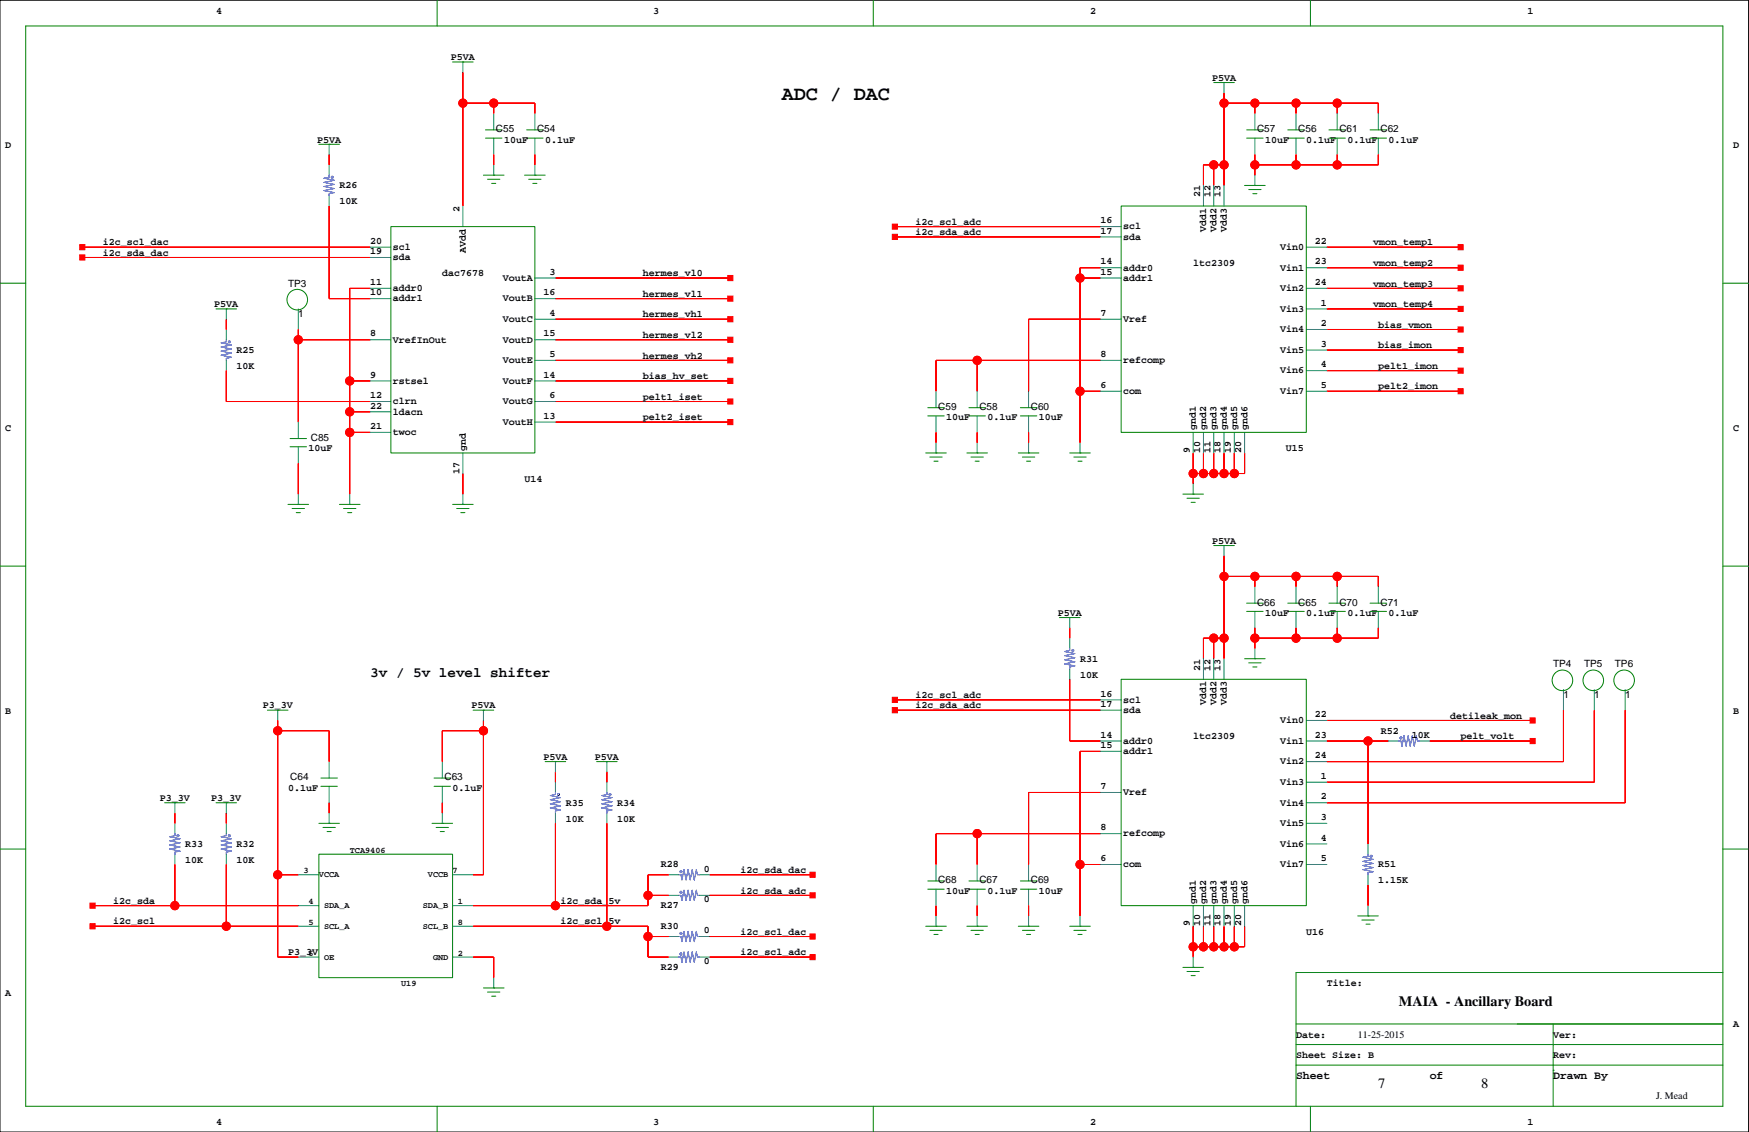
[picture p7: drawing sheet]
<svg xmlns="http://www.w3.org/2000/svg" width="432mm" height="279mm" viewBox="0 0 432 279" stroke-linecap="round" stroke-linejoin="round" font-family="sans-serif">
<path d="M0 .1h431.7v279.3h-431.7z" fill="none" stroke="#000" stroke-width=".25"/>
<g fill="none" stroke="#008000" stroke-width=".25">
<path d="M6.3 6.4h419.1v266.7h-419.1zM107.9 .1v6.3M111.7 15.3h5.1M114.3 15.3h.1M215.6 .1v6.3M323.5 .1v6.3M78.7 35.6h5.1M81.3 35.6h.1M119.9 34.1h4M119.9 32.1h4M130 34.1h4.1M130 32.1h4.1"/>
<path d="M299.7 20.4h5M302.2 20.4h.1M307.8 34.1h4M307.8 32.1h4M317.9 34.1h4.1M317.9 32.1h4.1M328.1 34.1h4.1M328.1 32.1h4.1M338.3 34.1h4M338.3 32.1h4M96.5 55.9h35.6v55.9h-35.6zM119.4 43.2h5"/>
<path d="M120.4 44.2h3M121.4 45.3h1M121.9 43.2h.1M129.5 43.2h5.1M130.5 44.2h3.1M131.5 45.3h1.1M132.1 43.2h.1M276.8 50.9h45.7v55.8h-45.7zM307.3 45.8h5M308.3 46.8h3M309.3 47.8h1M309.8 45.8h.1"/>
<path d="M0 69.9h6.3M53.3 76.2h5.1M55.9 76.2h.1M425.4 69.9h6.3M71.6 110.3h4.1M71.6 108.2h4.1M228.5 111.8h5.1M229.1 102.7h4M229.1 100.6h4M229.6 112.8h3M230.6 113.8h1M231.1 111.8h.1"/>
<path d="M238.7 111.8h5.1M239.2 102.7h4.1M239.2 100.6h4.1M239.7 112.8h3.1M240.7 113.8h1.1M241.2 111.8h.1M251.4 111.8h5.1M251.9 102.7h4.1M251.9 100.6h4.1M252.4 112.8h3.1M253.4 113.8h1.1M253.9 111.8h.1"/>
<path d="M264.1 111.8h5.1M265.1 112.8h3.1M266.1 113.8h1M266.6 111.8h.1M0 139.7h6.3M71.1 124.5h5.1M72.1 125.5h3.1M73.1 126.5h1.1M73.6 124.5h.1M83.8 124.5h5.1M84.8 125.5h3.1M85.8 126.5h1"/>
<path d="M86.3 124.5h.1M111.7 124.5h5.1M112.8 125.5h3M113.8 126.5h1M114.3 124.5h.1M292 122h5.1M293 123h3.1M294.1 124h1M294.6 122h.1M299.7 134.7h5M302.2 134.7h.1M425.4 139.7h6.3"/>
<path d="M261.6 152.4h5M264.1 152.4h.1M307.8 150.9h4M307.8 148.9h4M317.9 150.9h4.1M317.9 148.9h4.1M328.1 150.9h4.1M328.1 148.9h4.1M338.3 150.9h4M338.3 148.9h4M66 175.3h5.1M68.6 175.3h.1"/>
<path d="M116.8 175.3h5.1M119.4 175.3h.1M276.8 167.7h45.7v55.8h-45.7zM307.3 162.6h5M308.3 163.6h3M309.3 164.6h1M309.8 162.6h.1M40.6 198.1h5.1M43.2 198.1h.1M53.3 198.1h5.1M55.9 198.1h.1M79.2 194.1h4.1"/>
<path d="M79.2 192h4.1M107.2 194.1h4M107.2 192h4M134.6 188h5.1M137.1 188h.1M147.3 188h5.1M149.8 188h.1M0 209.6h6.3M78.7 210.8h33v30.5h-33zM78.7 203.2h5.1M79.7 204.2h3.1M80.8 205.2h1"/>
<path d="M81.3 203.2h.1M106.7 203.2h5M107.7 204.2h3M108.7 205.2h1M109.2 203.2h.1M229.1 219.5h4M229.1 217.4h4M239.2 219.5h4.1M239.2 217.4h4.1M251.9 219.5h4.1M251.9 217.4h4.1M425.4 209.6h6.3"/>
<path d="M228.5 228.6h5.1M229.6 229.6h3M230.6 230.6h1M231.1 228.6h.1M238.7 228.6h5.1M239.7 229.6h3.1M240.7 230.6h1.1M241.2 228.6h.1M251.4 228.6h5.1M252.4 229.6h3.1M253.4 230.6h1.1M253.9 228.6h.1"/>
<path d="M264.1 228.6h5.1M265.1 229.6h3.1M266.1 230.6h1M266.6 228.6h.1M292 238.8h5.1M293 239.8h3.1M294.6 238.8h.1M335.2 226.1h5.1M336.2 227.1h3.1M337.2 228.1h1.1M337.7 226.1h.1M119.4 243.8h5"/>
<path d="M120.4 244.9h3M121.4 245.9h1M121.9 243.8h.1M294.1 240.8h1M320 257.8h105.4M320 252.7h105.4M383.5 252.7v20.4M425.4 240h-105.4v33.1M107.9 273.1v6.3M215.6 273.1v6.3M320 262.9h105.4M323.5 273.1v6.3"/>
<path d="M383.5 264.2h.1"/>
<circle cx="73.4" cy="74" r="2.54"/>
<circle cx="385.7" cy="167.9" r="2.54"/>
<circle cx="393.4" cy="167.9" r="2.54"/>
<circle cx="401" cy="167.9" r="2.54"/>
</g>
<g fill="none" stroke="#008080" stroke-width=".25">
<path d="M114.3 15.3v2.5M81.3 35.6v2.6M121.9 28v4.1M121.9 34.1v4.1M132.1 28v4.1M132.1 34.1v4.1M302.2 20.4v2.5M309.8 28v4.1M309.8 34.1v4.1M320 28v4.1M320 34.1v4.1M330.1 28v4.1"/>
<path d="M330.1 34.1v4.1M340.3 28v4.1M340.3 34.1v4.1M81.3 40.7v2.5M81.3 48.3v2.6M114.3 50.9v5M121.9 40.7v2.5M132.1 40.7v2.5M271.7 58.5h5.1M271.7 55.9h5.1M297.1 45.8v5.1M299.7 45.8v5.1"/>
<path d="M302.2 45.8v5.1M309.8 43.2v2.6M55.9 76.2v2.6M73.6 76.2v5.1M91.4 61h5.1M91.4 71.2h5.1M91.4 73.7h5.1M91.4 63.5h5.1M132.1 68.6h5M132.1 78.8h5M132.1 73.7h5M271.7 66.1h5.1"/>
<path d="M271.7 68.6h5.1M271.7 78.8h5.1M322.5 61h5.1M322.5 66.1h5.1M322.5 71.2h5.1M322.5 76.2h5.1M55.9 81.3v2.6M55.9 88.9v2.6M91.4 83.9h5.1M91.4 94h5.1M91.4 99.1h5.1M132.1 88.9h5"/>
<path d="M132.1 83.9h5M132.1 94h5M132.1 99.1h5M231.1 96.6v4M241.2 96.6v4M253.9 96.6v4M271.7 96.6h5.1M271.7 88.9h5.1M322.5 81.3h5.1M322.5 86.4h5.1M322.5 91.5h5.1M322.5 96.6h5.1"/>
<path d="M73.6 104.2v4M73.6 110.3v4M91.4 106.7h5.1M91.4 101.6h5.1M114.3 111.8v5.1M132.1 104.2h5M231.1 102.7v4M231.1 109.3v2.5M241.2 102.7v4M241.2 109.3v2.5M253.9 102.7v4M253.9 109.3v2.5"/>
<path d="M266.6 109.3v2.5M294.6 106.7v5.1M294.6 119.4v2.6M297.1 106.7v5.1M299.7 106.7v5.1M302.2 106.7v5.1M304.7 106.7v5.1M307.3 106.7v5.1M73.6 122v2.5M86.3 122v2.5M114.3 122v2.5M302.2 134.7v2.5"/>
<path d="M264.1 152.4v2.6M264.1 157.5v2.5M309.8 144.8v4.1M309.8 150.9v4.1M320 144.8v4.1M320 150.9v4.1M330.1 144.8v4.1M330.1 150.9v4.1M340.3 144.8v4.1M340.3 150.9v4.1M68.6 175.3v2.5M119.4 175.3v2.5"/>
<path d="M264.1 165.1v2.6M271.7 175.3h5.1M271.7 172.7h5.1M297.1 162.6v5.1M299.7 162.6v5.1M302.2 162.6v5.1M309.8 160v2.6M322.5 177.8h5.1M386 170.2v5.1M393.6 170.2v5.1M401.2 170.2v5.1M43.2 198.1v2.6"/>
<path d="M55.9 198.1v2.6M81.3 188v4M81.3 194.1v4M109.2 188v4M109.2 194.1v4M137.1 188v2.5M137.1 193.1v2.5M149.8 188v2.5M149.8 193.1v2.5M271.7 182.9h5.1M271.7 185.4h5.1M271.7 195.6h5.1"/>
<path d="M322.5 182.9h5.1M322.5 188h5.1M322.5 193.1h5.1M322.5 198.1h5.1M342.8 182.9h2.6M350.4 182.9h2.6M43.2 203.2v2.6M43.2 210.8v2.6M55.9 203.2v2.6M55.9 210.8v2.6M73.6 215.9h5.1M81.3 200.7v2.5"/>
<path d="M109.2 200.7v2.5M111.7 215.9h5.1M137.1 200.7v2.5M149.8 200.7v2.5M165.1 215.9h2.5M172.7 215.9h2.5M231.1 213.4v4M231.1 219.5v4M241.2 213.4v4M241.2 219.5v4M253.9 213.4v4M253.9 219.5v4"/>
<path d="M271.7 213.4h5.1M271.7 205.8h5.1M322.5 203.2h5.1M322.5 208.3h5.1M322.5 213.4h5.1M337.7 208.3v2.5M337.7 215.9v2.6M73.6 223.5h5.1M73.6 236.2h5.1M73.6 228.6h5.1M111.7 223.5h5.1M111.7 236.2h5.1"/>
<path d="M111.7 228.6h5.1M165.1 236.2h2.5M165.1 221h2.5M165.1 231.2h2.5M172.7 236.2h2.5M172.7 221h2.5M172.7 231.2h2.5M231.1 226.1v2.5M241.2 226.1v2.5M253.9 226.1v2.5M266.6 226.1v2.5M294.6 223.5v5.1"/>
<path d="M294.6 236.2v2.6M297.1 223.5v5.1M299.7 223.5v5.1M302.2 223.5v5.1M304.7 223.5v5.1M307.3 223.5v5.1M337.7 223.5v2.6M121.9 241.3v2.5"/>
</g>
<g fill="#f00" stroke="#f00" stroke-width=".25">
<path d="M114.3 25.5v25.4z" fill-rule="evenodd"/>
<path d="M114.3 17.8v7.7z" fill-rule="evenodd"/>
<path d="M114.3 25.5h7.6z" fill-rule="evenodd"/>
<path d="M121.9 25.5v2.5z" fill-rule="evenodd"/>
<path d="M121.9 25.5h10.2z" fill-rule="evenodd"/>
<path d="M132.1 25.5v2.5z" fill-rule="evenodd"/>
<path d="M121.9 38.2v2.5z" fill-rule="evenodd"/>
<path d="M132.1 38.2v2.5z" fill-rule="evenodd"/>
<path d="M114.3 116.9v5.1z" fill-rule="evenodd"/>
<path d="M55.9 99.1h35.5z" fill-rule="evenodd"/>
<path d="M55.9 91.5v7.6z" fill-rule="evenodd"/>
<path d="M81.3 50.9v22.8z" fill-rule="evenodd"/>
<path d="M81.3 73.7h10.1z" fill-rule="evenodd"/>
<path d="M20.3 61h71.1z" fill-rule="evenodd"/>
<path d="M19.7 60.4h1.3v1.2h-1.3z" fill-rule="evenodd"/>
<path d="M20.3 63.5h71.1z" fill-rule="evenodd"/>
<path d="M19.7 62.9h1.3v1.3h-1.3z" fill-rule="evenodd"/>
<path d="M81.3 38.2v2.5z" fill-rule="evenodd"/>
<path d="M55.9 78.8v2.5z" fill-rule="evenodd"/>
<path d="M73.6 83.9v20.3z" fill-rule="evenodd"/>
<path d="M73.6 81.3v2.6z" fill-rule="evenodd"/>
<path d="M73.6 83.9h17.8z" fill-rule="evenodd"/>
<path d="M137.1 68.6h43.2z" fill-rule="evenodd"/>
<path d="M179.7 68h1.2v1.3h-1.2z" fill-rule="evenodd"/>
<path d="M137.1 73.7h43.2z" fill-rule="evenodd"/>
<path d="M179.7 73.1h1.2v1.2h-1.2z" fill-rule="evenodd"/>
<path d="M137.1 78.8h43.2z" fill-rule="evenodd"/>
<path d="M179.7 78.2h1.2v1.2h-1.2z" fill-rule="evenodd"/>
<path d="M137.1 83.9h43.2z" fill-rule="evenodd"/>
<path d="M179.7 83.2h1.2v1.3h-1.2z" fill-rule="evenodd"/>
<path d="M137.1 88.9h43.2z" fill-rule="evenodd"/>
<path d="M179.7 88.3h1.2v1.3h-1.2z" fill-rule="evenodd"/>
<path d="M137.1 94h43.2z" fill-rule="evenodd"/>
<path d="M179.7 93.4h1.2v1.3h-1.2z" fill-rule="evenodd"/>
<path d="M137.1 99.1h43.2z" fill-rule="evenodd"/>
<path d="M179.7 98.5h1.2v1.2h-1.2z" fill-rule="evenodd"/>
<path d="M137.1 104.2h43.2z" fill-rule="evenodd"/>
<path d="M179.7 103.5h1.2v1.3h-1.2z" fill-rule="evenodd"/>
<path d="M302.2 22.9v2.6z" fill-rule="evenodd"/>
<path d="M297.1 40.7h2.6z" fill-rule="evenodd"/>
<path d="M297.1 40.7v5.1z" fill-rule="evenodd"/>
<path d="M299.7 40.7h2.5z" fill-rule="evenodd"/>
<path d="M299.7 40.7v5.1z" fill-rule="evenodd"/>
<path d="M302.2 40.7v5.1z" fill-rule="evenodd"/>
<path d="M302.2 25.5h7.6z" fill-rule="evenodd"/>
<path d="M302.2 25.5v15.2z" fill-rule="evenodd"/>
<path d="M340.3 25.5v2.5z" fill-rule="evenodd"/>
<path d="M320 25.5h10.1z" fill-rule="evenodd"/>
<path d="M330.1 25.5v2.5z" fill-rule="evenodd"/>
<path d="M309.8 25.5v2.5z" fill-rule="evenodd"/>
<path d="M309.8 25.5h10.2z" fill-rule="evenodd"/>
<path d="M320 25.5v2.5z" fill-rule="evenodd"/>
<path d="M330.1 25.5h10.2z" fill-rule="evenodd"/>
<path d="M327.6 61h33z" fill-rule="evenodd"/>
<path d="M360 60.4h1.2v1.2h-1.2z" fill-rule="evenodd"/>
<path d="M327.6 66.1h33z" fill-rule="evenodd"/>
<path d="M360 65.5h1.2v1.2h-1.2z" fill-rule="evenodd"/>
<path d="M327.6 71.2h33z" fill-rule="evenodd"/>
<path d="M360 70.5h1.2v1.3h-1.2z" fill-rule="evenodd"/>
<path d="M327.6 76.2h33z" fill-rule="evenodd"/>
<path d="M360 75.6h1.2v1.3h-1.2z" fill-rule="evenodd"/>
<path d="M327.6 81.3h33z" fill-rule="evenodd"/>
<path d="M360 80.7h1.2v1.3h-1.2z" fill-rule="evenodd"/>
<path d="M327.6 86.4h33z" fill-rule="evenodd"/>
<path d="M360 85.8h1.2v1.2h-1.2z" fill-rule="evenodd"/>
<path d="M327.6 91.5h33z" fill-rule="evenodd"/>
<path d="M360 90.8h1.2v1.3h-1.2z" fill-rule="evenodd"/>
<path d="M327.6 96.6h33z" fill-rule="evenodd"/>
<path d="M360 95.9h1.2v1.3h-1.2z" fill-rule="evenodd"/>
<path d="M294.6 116.9v2.5z" fill-rule="evenodd"/>
<path d="M297.1 111.8v5.1z" fill-rule="evenodd"/>
<path d="M294.6 116.9h2.5z" fill-rule="evenodd"/>
<path d="M299.7 111.8v5.1z" fill-rule="evenodd"/>
<path d="M297.1 116.9h2.6z" fill-rule="evenodd"/>
<path d="M302.2 111.8v5.1z" fill-rule="evenodd"/>
<path d="M299.7 116.9h2.5z" fill-rule="evenodd"/>
<path d="M304.7 111.8v5.1z" fill-rule="evenodd"/>
<path d="M302.2 116.9h2.5z" fill-rule="evenodd"/>
<path d="M294.6 111.8v5.1z" fill-rule="evenodd"/>
<path d="M304.7 116.9h2.6z" fill-rule="evenodd"/>
<path d="M307.3 111.8v5.1z" fill-rule="evenodd"/>
<path d="M266.6 96.6v12.7z" fill-rule="evenodd"/>
<path d="M266.6 68.6h5.1z" fill-rule="evenodd"/>
<path d="M266.6 68.6v28z" fill-rule="evenodd"/>
<path d="M266.6 66.1h5.1z" fill-rule="evenodd"/>
<path d="M266.6 66.1v2.5z" fill-rule="evenodd"/>
<path d="M266.6 96.6h5.1z" fill-rule="evenodd"/>
<path d="M231.1 106.7v2.6z" fill-rule="evenodd"/>
<path d="M241.2 106.7v2.6z" fill-rule="evenodd"/>
<path d="M241.2 88.9h30.5z" fill-rule="evenodd"/>
<path d="M231.1 88.9v7.7z" fill-rule="evenodd"/>
<path d="M241.2 88.9v7.7z" fill-rule="evenodd"/>
<path d="M231.1 88.9h10.1z" fill-rule="evenodd"/>
<path d="M253.9 78.8h17.8z" fill-rule="evenodd"/>
<path d="M253.9 78.8v17.8z" fill-rule="evenodd"/>
<path d="M253.9 106.7v2.6z" fill-rule="evenodd"/>
<path d="M220.9 55.9h50.8z" fill-rule="evenodd"/>
<path d="M220.3 55.3h1.3v1.3h-1.3z" fill-rule="evenodd"/>
<path d="M220.9 58.5h50.8z" fill-rule="evenodd"/>
<path d="M220.3 57.8h1.3v1.3h-1.3z" fill-rule="evenodd"/>
<path d="M309.8 38.2v2.5z" fill-rule="evenodd"/>
<path d="M309.8 40.7v2.5z" fill-rule="evenodd"/>
<path d="M330.1 38.2v2.5z" fill-rule="evenodd"/>
<path d="M320 40.7h10.1z" fill-rule="evenodd"/>
<path d="M309.8 40.7h10.2z" fill-rule="evenodd"/>
<path d="M340.3 38.2v2.5z" fill-rule="evenodd"/>
<path d="M330.1 40.7h10.2z" fill-rule="evenodd"/>
<path d="M320 38.2v2.5z" fill-rule="evenodd"/>
<path d="M109.2 198.1v2.6z" fill-rule="evenodd"/>
<path d="M175.2 215.9h25.4z" fill-rule="evenodd"/>
<path d="M200 215.3h1.2v1.2h-1.2z" fill-rule="evenodd"/>
<path d="M175.2 221h25.4z" fill-rule="evenodd"/>
<path d="M200 220.4h1.2v1.2h-1.2z" fill-rule="evenodd"/>
<path d="M175.2 231.2h25.4z" fill-rule="evenodd"/>
<path d="M200 230.5h1.2v1.3h-1.2z" fill-rule="evenodd"/>
<path d="M175.2 236.2h25.4z" fill-rule="evenodd"/>
<path d="M200 235.6h1.2v1.3h-1.2z" fill-rule="evenodd"/>
<path d="M81.3 198.1v2.6z" fill-rule="evenodd"/>
<path d="M81.3 180.4v7.6z" fill-rule="evenodd"/>
<path d="M68.6 180.4h12.7z" fill-rule="evenodd"/>
<path d="M68.6 180.4v35.5z" fill-rule="evenodd"/>
<path d="M68.6 236.2h5z" fill-rule="evenodd"/>
<path d="M68.6 215.9v20.3z" fill-rule="evenodd"/>
<path d="M68.6 215.9h5z" fill-rule="evenodd"/>
<path d="M68.6 177.8v2.6z" fill-rule="evenodd"/>
<path d="M327.6 177.8h50.8z" fill-rule="evenodd"/>
<path d="M377.7 177.2h1.3v1.3h-1.3z" fill-rule="evenodd"/>
<path d="M302.2 137.2v5.1z" fill-rule="evenodd"/>
<path d="M330.1 142.3v2.5z" fill-rule="evenodd"/>
<path d="M320 142.3v2.5z" fill-rule="evenodd"/>
<path d="M309.8 142.3v2.5z" fill-rule="evenodd"/>
<path d="M302.2 157.5v5.1z" fill-rule="evenodd"/>
<path d="M299.7 157.5v5.1z" fill-rule="evenodd"/>
<path d="M297.1 157.5v5.1z" fill-rule="evenodd"/>
<path d="M297.1 157.5h2.6z" fill-rule="evenodd"/>
<path d="M299.7 157.5h2.5z" fill-rule="evenodd"/>
<path d="M302.2 142.3v15.2z" fill-rule="evenodd"/>
<path d="M302.2 142.3h7.6z" fill-rule="evenodd"/>
<path d="M309.8 142.3h10.2z" fill-rule="evenodd"/>
<path d="M320 142.3h10.1z" fill-rule="evenodd"/>
<path d="M330.1 142.3h10.2z" fill-rule="evenodd"/>
<path d="M340.3 142.3v2.5z" fill-rule="evenodd"/>
<path d="M294.6 233.7v2.5z" fill-rule="evenodd"/>
<path d="M307.3 228.6v5.1z" fill-rule="evenodd"/>
<path d="M304.7 233.7h2.6z" fill-rule="evenodd"/>
<path d="M304.7 228.6v5.1z" fill-rule="evenodd"/>
<path d="M302.2 233.7h2.5z" fill-rule="evenodd"/>
<path d="M302.2 228.6v5.1z" fill-rule="evenodd"/>
<path d="M299.7 233.7h2.5z" fill-rule="evenodd"/>
<path d="M299.7 228.6v5.1z" fill-rule="evenodd"/>
<path d="M297.1 233.7h2.6z" fill-rule="evenodd"/>
<path d="M294.6 228.6v5.1z" fill-rule="evenodd"/>
<path d="M294.6 233.7h2.5z" fill-rule="evenodd"/>
<path d="M297.1 228.6v5.1z" fill-rule="evenodd"/>
<path d="M264.1 182.9h7.6z" fill-rule="evenodd"/>
<path d="M264.1 167.7v15.2z" fill-rule="evenodd"/>
<path d="M231.1 223.5v2.6z" fill-rule="evenodd"/>
<path d="M241.2 223.5v2.6z" fill-rule="evenodd"/>
<path d="M231.1 205.8v7.6z" fill-rule="evenodd"/>
<path d="M231.1 205.8h10.1z" fill-rule="evenodd"/>
<path d="M241.2 205.8v7.6z" fill-rule="evenodd"/>
<path d="M241.2 205.8h30.5z" fill-rule="evenodd"/>
<path d="M253.9 195.6v17.8z" fill-rule="evenodd"/>
<path d="M253.9 195.6h17.8z" fill-rule="evenodd"/>
<path d="M253.9 223.5v2.6z" fill-rule="evenodd"/>
<path d="M220.9 172.7h50.8z" fill-rule="evenodd"/>
<path d="M220.3 172.1h1.3v1.3h-1.3z" fill-rule="evenodd"/>
<path d="M220.9 175.3h50.8z" fill-rule="evenodd"/>
<path d="M220.3 174.6h1.3v1.3h-1.3z" fill-rule="evenodd"/>
<path d="M340.3 155v2.5z" fill-rule="evenodd"/>
<path d="M330.1 157.5h10.2z" fill-rule="evenodd"/>
<path d="M320 155v2.5z" fill-rule="evenodd"/>
<path d="M309.8 157.5v2.5z" fill-rule="evenodd"/>
<path d="M309.8 155v2.5z" fill-rule="evenodd"/>
<path d="M309.8 157.5h10.2z" fill-rule="evenodd"/>
<path d="M320 157.5h10.1z" fill-rule="evenodd"/>
<path d="M330.1 155v2.5z" fill-rule="evenodd"/>
<path d="M266.6 185.4h5.1z" fill-rule="evenodd"/>
<path d="M266.6 185.4v28z" fill-rule="evenodd"/>
<path d="M266.6 213.4h5.1z" fill-rule="evenodd"/>
<path d="M266.6 213.4v12.7z" fill-rule="evenodd"/>
<path d="M86.3 71.2h5.1z" fill-rule="evenodd"/>
<path d="M86.3 71.2v22.8z" fill-rule="evenodd"/>
<path d="M86.3 101.6h5.1z" fill-rule="evenodd"/>
<path d="M86.3 106.7h5.1z" fill-rule="evenodd"/>
<path d="M86.3 106.7v15.3z" fill-rule="evenodd"/>
<path d="M86.3 101.6v5.1z" fill-rule="evenodd"/>
<path d="M86.3 94h5.1z" fill-rule="evenodd"/>
<path d="M86.3 94v7.6z" fill-rule="evenodd"/>
<path d="M264.1 155v2.5z" fill-rule="evenodd"/>
<path d="M393.6 175.3v17.8z" fill-rule="evenodd"/>
<path d="M327.6 193.1h66z" fill-rule="evenodd"/>
<path d="M401.2 175.3v22.8z" fill-rule="evenodd"/>
<path d="M327.6 198.1h73.6z" fill-rule="evenodd"/>
<path d="M43.2 200.7v2.5z" fill-rule="evenodd"/>
<path d="M55.9 200.7v2.5z" fill-rule="evenodd"/>
<path d="M43.2 223.5h30.4z" fill-rule="evenodd"/>
<path d="M43.2 213.4v10.1z" fill-rule="evenodd"/>
<path d="M22.9 223.5h20.3z" fill-rule="evenodd"/>
<path d="M22.2 222.9h1.3v1.3h-1.3z" fill-rule="evenodd"/>
<path d="M55.9 228.6h17.7z" fill-rule="evenodd"/>
<path d="M22.9 228.6h33z" fill-rule="evenodd"/>
<path d="M55.9 213.4v15.2z" fill-rule="evenodd"/>
<path d="M22.2 228h1.3v1.2h-1.3z" fill-rule="evenodd"/>
<path d="M109.2 180.4h10.2z" fill-rule="evenodd"/>
<path d="M109.2 180.4v7.6z" fill-rule="evenodd"/>
<path d="M119.4 180.4v35.5z" fill-rule="evenodd"/>
<path d="M119.4 177.8v2.6z" fill-rule="evenodd"/>
<path d="M116.8 215.9h2.6z" fill-rule="evenodd"/>
<path d="M137.1 203.2v20.3z" fill-rule="evenodd"/>
<path d="M116.8 223.5h20.3z" fill-rule="evenodd"/>
<path d="M137.1 223.5h22.9z" fill-rule="evenodd"/>
<path d="M160 221v2.5z" fill-rule="evenodd"/>
<path d="M160 221h5.1z" fill-rule="evenodd"/>
<path d="M160 215.9v5.1z" fill-rule="evenodd"/>
<path d="M160 215.9h5.1z" fill-rule="evenodd"/>
<path d="M149.8 203.2v25.4z" fill-rule="evenodd"/>
<path d="M116.8 228.6h33z" fill-rule="evenodd"/>
<path d="M149.8 228.6h10.2z" fill-rule="evenodd"/>
<path d="M160 228.6v2.6z" fill-rule="evenodd"/>
<path d="M160 236.2h5.1z" fill-rule="evenodd"/>
<path d="M160 231.2v5z" fill-rule="evenodd"/>
<path d="M160 231.2h5.1z" fill-rule="evenodd"/>
<path d="M137.1 190.5v2.6z" fill-rule="evenodd"/>
<path d="M149.8 190.5v2.6z" fill-rule="evenodd"/>
<path d="M116.8 236.2h5.1z" fill-rule="evenodd"/>
<path d="M121.9 236.2v5.1z" fill-rule="evenodd"/>
<path d="M353 182.9h25.4z" fill-rule="evenodd"/>
<path d="M377.7 182.3h1.3v1.2h-1.3z" fill-rule="evenodd"/>
<path d="M337.7 182.9v25.4z" fill-rule="evenodd"/>
<path d="M337.7 182.9h5.1z" fill-rule="evenodd"/>
<path d="M327.6 182.9h10.1z" fill-rule="evenodd"/>
<path d="M337.7 218.5v5z" fill-rule="evenodd"/>
<path d="M386 175.3v12.7z" fill-rule="evenodd"/>
<path d="M327.6 188h58.4z" fill-rule="evenodd"/>
<path d="M73.6 114.3v7.7z" fill-rule="evenodd"/>
<circle cx="114.3" cy="25.5" r="1.02"/>
<circle cx="121.9" cy="25.5" r="1.02"/>
<circle cx="73.6" cy="83.9" r="1.02"/>
<circle cx="299.7" cy="40.7" r="1.02"/>
<circle cx="302.2" cy="40.7" r="1.02"/>
<circle cx="302.2" cy="25.5" r="1.02"/>
<circle cx="309.8" cy="25.5" r="1.02"/>
<circle cx="320" cy="25.5" r="1.02"/>
<circle cx="330.1" cy="25.5" r="1.02"/>
<circle cx="297.1" cy="116.9" r="1.02"/>
<circle cx="299.7" cy="116.9" r="1.02"/>
<circle cx="302.2" cy="116.9" r="1.02"/>
<circle cx="294.6" cy="116.9" r="1.02"/>
<circle cx="304.7" cy="116.9" r="1.02"/>
<circle cx="266.6" cy="68.6" r="1.02"/>
<circle cx="266.6" cy="96.6" r="1.02"/>
<circle cx="241.2" cy="88.9" r="1.02"/>
<circle cx="309.8" cy="40.7" r="1.02"/>
<circle cx="330.1" cy="40.7" r="1.02"/>
<circle cx="320" cy="40.7" r="1.02"/>
<circle cx="68.6" cy="215.9" r="1.02"/>
<circle cx="68.6" cy="180.4" r="1.02"/>
<circle cx="299.7" cy="157.5" r="1.02"/>
<circle cx="302.2" cy="157.5" r="1.02"/>
<circle cx="302.2" cy="142.3" r="1.02"/>
<circle cx="309.8" cy="142.3" r="1.02"/>
<circle cx="320" cy="142.3" r="1.02"/>
<circle cx="330.1" cy="142.3" r="1.02"/>
<circle cx="304.7" cy="233.7" r="1.02"/>
<circle cx="302.2" cy="233.7" r="1.02"/>
<circle cx="299.7" cy="233.7" r="1.02"/>
<circle cx="294.6" cy="233.7" r="1.02"/>
<circle cx="297.1" cy="233.7" r="1.02"/>
<circle cx="241.2" cy="205.8" r="1.02"/>
<circle cx="309.8" cy="157.5" r="1.02"/>
<circle cx="320" cy="157.5" r="1.02"/>
<circle cx="330.1" cy="157.5" r="1.02"/>
<circle cx="266.6" cy="213.4" r="1.02"/>
<circle cx="86.3" cy="106.7" r="1.02"/>
<circle cx="86.3" cy="101.6" r="1.02"/>
<circle cx="86.3" cy="94" r="1.02"/>
<circle cx="43.2" cy="223.5" r="1.02"/>
<circle cx="55.9" cy="228.6" r="1.02"/>
<circle cx="119.4" cy="180.4" r="1.02"/>
<circle cx="137.1" cy="223.5" r="1.02"/>
<circle cx="160" cy="221" r="1.02"/>
<circle cx="149.8" cy="228.6" r="1.02"/>
<circle cx="160" cy="231.2" r="1.02"/>
<circle cx="337.7" cy="182.9" r="1.02"/>
</g>
<g fill="none" stroke="#f00" stroke-width=".25">
<path d="M114.3 17.8v33.1M81.3 38.2v2.5M114.3 25.5h17.8v2.5M121.9 25.5v2.5M121.9 38.2v2.5M132.1 38.2v2.5M302.2 25.5h38.1v2.5M302.2 22.9v22.9M309.8 25.5v2.5M309.8 38.2v5M320 25.5v2.5M320 38.2v2.5"/>
<path d="M330.1 25.5v2.5M330.1 38.2v2.5M340.3 38.2v2.5h-30.5M81.3 50.9v22.8h10.1M220.9 55.9h50.8M220.9 58.5h50.8M299.7 40.7v5.1M302.2 40.7h-5.1v5.1M20.3 61h71.1M20.3 63.5h71.1M55.9 78.8v2.5M91.4 71.2h-5.1v50.8"/>
<path d="M137.1 73.7h43.2M137.1 68.6h43.2M137.1 78.8h43.2M266.6 68.6h5.1M271.7 78.8h-17.8v17.8M271.7 66.1h-5.1v43.2M327.6 61h33M327.6 66.1h33M327.6 71.2h33M327.6 76.2h33M55.9 91.5v7.6h35.5M73.6 81.3v22.9"/>
<path d="M73.6 83.9h17.8M86.3 94h5.1M137.1 99.1h43.2M137.1 83.9h43.2M137.1 88.9h43.2M137.1 94h43.2M241.2 88.9v7.7M266.6 96.6h5.1M271.7 88.9h-40.6v7.7M327.6 81.3h33M327.6 86.4h33M327.6 91.5h33"/>
<path d="M327.6 96.6h33M73.6 114.3v7.7M86.3 101.6h5.1M86.3 106.7h5.1M114.3 116.9v5.1M137.1 104.2h43.2M231.1 106.7v2.6M241.2 106.7v2.6M253.9 106.7v2.6M294.6 111.8v7.6M297.1 111.8v5.1M299.7 111.8v5.1"/>
<path d="M302.2 111.8v5.1M304.7 111.8v5.1M307.3 111.8v5.1h-12.7M302.2 137.2v25.4M264.1 155v2.5M299.7 157.5v5.1M302.2 157.5h-5.1v5.1M302.2 142.3h38.1v2.5M309.8 142.3v2.5M309.8 155v5M320 142.3v2.5M320 155v2.5"/>
<path d="M330.1 142.3v2.5M330.1 155v2.5M340.3 155v2.5h-30.5M68.6 177.8v58.4h5M119.4 177.8v38.1h-2.6M220.9 172.7h50.8M220.9 175.3h50.8M264.1 167.7v15.2h7.6M327.6 177.8h50.8M386 175.3v12.7h-58.4M393.6 175.3v17.8h-66M401.2 175.3v22.8h-73.6"/>
<path d="M68.6 180.4h12.7v7.6M81.3 198.1v2.6M109.2 198.1v2.6M119.4 180.4h-10.2v7.6M137.1 190.5v2.6M149.8 190.5v2.6M271.7 185.4h-5.1v40.7M271.7 195.6h-17.8v17.8M327.6 182.9h15.2M337.7 182.9v25.4M353 182.9h25.4M43.2 200.7v2.5"/>
<path d="M43.2 213.4v10.1M55.9 200.7v2.5M55.9 213.4v15.2M68.6 215.9h5M137.1 203.2v20.3M149.8 203.2v25.4M165.1 215.9h-5.1v7.6h-43.2M175.2 215.9h25.4M241.2 205.8v7.6M266.6 213.4h5.1M271.7 205.8h-40.6v7.6M337.7 218.5v5"/>
<path d="M22.9 223.5h50.7M22.9 228.6h50.7M116.8 236.2h5.1v5.1M116.8 228.6h43.2v7.6h5.1M160 221h5.1M160 231.2h5.1M175.2 221h25.4M175.2 231.2h25.4M175.2 236.2h25.4M231.1 223.5v2.6M241.2 223.5v2.6M253.9 223.5v2.6"/>
<path d="M294.6 228.6v7.6M297.1 228.6v5.1M299.7 228.6v5.1M302.2 228.6v5.1M304.7 228.6v5.1M307.3 228.6v5.1h-12.7"/>
<circle cx="114.3" cy="25.5" r="1.02"/>
<circle cx="121.9" cy="25.5" r="1.02"/>
<circle cx="302.2" cy="25.5" r="1.02"/>
<circle cx="309.8" cy="25.5" r="1.02"/>
<circle cx="320" cy="25.5" r="1.02"/>
<circle cx="330.1" cy="25.5" r="1.02"/>
<circle cx="299.7" cy="40.7" r="1.02"/>
<circle cx="302.2" cy="40.7" r="1.02"/>
<circle cx="309.8" cy="40.7" r="1.02"/>
<circle cx="320" cy="40.7" r="1.02"/>
<circle cx="330.1" cy="40.7" r="1.02"/>
<circle cx="266.6" cy="68.6" r="1.02"/>
<circle cx="73.6" cy="83.9" r="1.02"/>
<circle cx="86.3" cy="94" r="1.02"/>
<circle cx="241.2" cy="88.9" r="1.02"/>
<circle cx="266.6" cy="96.6" r="1.02"/>
<circle cx="86.3" cy="106.7" r="1.02"/>
<circle cx="86.3" cy="101.6" r="1.02"/>
<circle cx="294.6" cy="116.9" r="1.02"/>
<circle cx="297.1" cy="116.9" r="1.02"/>
<circle cx="299.7" cy="116.9" r="1.02"/>
<circle cx="302.2" cy="116.9" r="1.02"/>
<circle cx="304.7" cy="116.9" r="1.02"/>
<circle cx="299.7" cy="157.5" r="1.02"/>
<circle cx="302.2" cy="157.5" r="1.02"/>
<circle cx="302.2" cy="142.3" r="1.02"/>
<circle cx="309.8" cy="142.3" r="1.02"/>
<circle cx="309.8" cy="157.5" r="1.02"/>
<circle cx="320" cy="157.5" r="1.02"/>
<circle cx="320" cy="142.3" r="1.02"/>
<circle cx="330.1" cy="142.3" r="1.02"/>
<circle cx="330.1" cy="157.5" r="1.02"/>
<circle cx="68.6" cy="180.4" r="1.02"/>
<circle cx="119.4" cy="180.4" r="1.02"/>
<circle cx="337.7" cy="182.9" r="1.02"/>
<circle cx="68.6" cy="215.9" r="1.02"/>
<circle cx="241.2" cy="205.8" r="1.02"/>
<circle cx="266.6" cy="213.4" r="1.02"/>
<circle cx="43.2" cy="223.5" r="1.02"/>
<circle cx="55.9" cy="228.6" r="1.02"/>
<circle cx="137.1" cy="223.5" r="1.02"/>
<circle cx="149.8" cy="228.6" r="1.02"/>
<circle cx="160" cy="221" r="1.02"/>
<circle cx="160" cy="231.2" r="1.02"/>
<circle cx="294.6" cy="233.7" r="1.02"/>
<circle cx="297.1" cy="233.7" r="1.02"/>
<circle cx="299.7" cy="233.7" r="1.02"/>
<circle cx="302.2" cy="233.7" r="1.02"/>
<circle cx="304.7" cy="233.7" r="1.02"/>
</g>
<g fill="none" stroke="#00f" stroke-width=".25">
<path d="M81.3 43.2v.5l-1.3 .3 2.5 .5-2.5 .5 2.5 .5-2.5 .5 2.5 .5-2.5 .5 2.5 .6-1.2 .2v.5M55.9 83.9v.5l-1.3 .2 2.5 .5-2.5 .5 2.5 .6-2.5 .5 2.5 .5-2.5 .5 2.5 .5-1.2 .2v.5M264.1 160v.6l-1.3 .2 2.6 .5-2.6 .5 2.6 .5-2.6 .5 2.6 .5-2.6 .6 2.6 .5-1.3 .2v.5M137.1 195.6v.5l-1.2 .3 2.5 .5-2.5 .5 2.5 .5-2.5 .5 2.5 .5-2.5 .5 2.5 .5-1.3 .3v.5M149.8 195.6v.5l-1.2 .3 2.5 .5-2.5 .5 2.5 .5-2.5 .5 2.5 .5-2.5 .5 2.5 .5-1.3 .3v.5M345.4 182.9h.5l.2 1.3 .5-2.6 .5 2.6 .5-2.6 .6 2.6 .5-2.6 .5 2.6 .5-2.6 .2 1.3h.5M43.2 205.8v.5l-1.3 .2 2.5 .5-2.5 .5 2.5 .5-2.5 .6 2.5 .5-2.5 .5 2.5 .5-1.2 .2v.5M55.9 205.8v.5l-1.3 .2 2.5 .5-2.5 .5 2.5 .5-2.5 .6 2.5 .5-2.5 .5 2.5 .5-1.2 .2v.5M167.6 215.9h.5l.3 1.3 .5-2.6 .5 2.6 .5-2.6 .5 2.6 .5-2.6 .5 2.6 .5-2.6 .3 1.3h.5M337.7 210.8v.5l-1.2 .3 2.5 .5-2.5 .5 2.5 .5-2.5 .5 2.5 .5-2.5 .5 2.5 .6-1.3 .2v.5M167.6 221h.5l.3 1.3 .5-2.6 .5 2.6 .5-2.6 .5 2.6 .5-2.6 .5 2.6 .5-2.6 .3 1.3h.5M167.6 231.2h.5l.3 1.2 .5-2.5 .5 2.5 .5-2.5 .5 2.5 .5-2.5 .5 2.5 .5-2.5 .3 1.3h.5"/>
<path d="M167.6 236.2h.5l.3 1.3 .5-2.5 .5 2.5 .5-2.5 .5 2.5 .5-2.5 .5 2.5 .5-2.5 .3 1.2h.5"/>
<circle cx="82" cy="43.7" r=".25"/>
<circle cx="56.6" cy="84.4" r=".25"/>
<circle cx="264.9" cy="160.6" r=".25"/>
<circle cx="137.9" cy="196.1" r=".25"/>
<circle cx="150.6" cy="196.1" r=".25"/>
<circle cx="345.9" cy="182.1" r=".25"/>
<circle cx="43.9" cy="206.3" r=".25"/>
<circle cx="56.6" cy="206.3" r=".25"/>
<circle cx="168.1" cy="215.2" r=".25"/>
<circle cx="338.5" cy="211.3" r=".25"/>
<circle cx="168.1" cy="220.2" r=".25"/>
<circle cx="168.1" cy="230.4" r=".25"/>
<circle cx="168.1" cy="235.5" r=".25"/>
</g>
<text font-size="4.9" x="193" y="24.6">ADC / DAC</text>
<g font-size="3.5">
<text x="91.4" y="167">3v / 5v level shifter</text>
<text x="345.4" y="248.3">MAIA - Ancillary Board</text>
<text x="340.3" y="268.6">7</text>
<text x="365.7" y="268.6">8</text>
</g>
<g font-size="2.8">
<text x="320" y="266.2">Sheet</text>
<text x="353" y="266.2">of</text>
<text x="383.5" y="266.2">Drawn By</text>
</g>
<g font-size="2.5">
<text x="53.3" y="3.4">4</text>
<text x="161.3" y="3.4">3</text>
<text x="269.2" y="3.4">2</text>
<text x="377.1" y="3.4">1</text>
<text x="111.3" y="14.9">P5VA</text>
<text x="299.2" y="19.9">P5VA</text>
<text x="78.3" y="35.2">P5VA</text>
<text x="122.4" y="32.7">C55</text>
<text x="124.4" y="35.2">10uF</text>
<text x="132.6" y="32.7">C54</text>
<text x="134.6" y="35.2">0.1uF</text>
<text x="310.4" y="32.7">C57</text>
<text x="312.3" y="35.2">10uF</text>
<text x="320.5" y="32.7">C56</text>
<text x="322.5" y="35.2">0.1uF</text>
<text x="330.7" y="32.7">C61</text>
<text x="332.7" y="35.2">0.1uF</text>
<text x="340.8" y="32.7">C62</text>
<text x="342.8" y="35.2">0.1uF</text>
<text x="1.3" y="36.4">D</text>
<text x="427.9" y="36.4">D</text>
<text x="83.8" y="46.5">R26</text>
<text x="83.8" y="50.4">10K</text>
<text x="113.4" y="52.3" transform="rotate(-90 113.4 52.3)">2</text>
<text x="296.3" y="48.7" transform="rotate(-90 296.3 48.7)">21</text>
<text x="298.8" y="48.7" transform="rotate(-90 298.8 48.7)">12</text>
<text x="301.4" y="48.7" transform="rotate(-90 301.4 48.7)">13</text>
<text x="226" y="55.5">i2c_scl_adc</text>
<text x="226" y="58">i2c_sda_adc</text>
<text x="271.7" y="55.1">16</text>
<text x="271.7" y="57.7">17</text>
<text x="277.3" y="59.2">sda</text>
<text x="277.3" y="56.6">scl</text>
<text x="297.8" y="57.3" transform="rotate(-90 297.8 57.3)">Vdd1</text>
<text x="300.3" y="57.3" transform="rotate(-90 300.3 57.3)">Vdd2</text>
<text x="302.9" y="57.3" transform="rotate(-90 302.9 57.3)">Vdd3</text>
<text x="25.4" y="60.6">i2c_scl_dac</text>
<text x="25.4" y="63.1">i2c_sda_dac</text>
<text x="91.4" y="60.2">20</text>
<text x="91.4" y="62.7">19</text>
<text x="97" y="64.2">sda</text>
<text x="97" y="61.7">scl</text>
<text x="115" y="62.4" transform="rotate(-90 115 62.4)">AVdd</text>
<text x="271.7" y="65.3">14</text>
<text x="294.6" y="65.6">ltc2309</text>
<text x="316.1" y="61.7">Vin0</text>
<text x="324.6" y="65.3">23</text>
<text x="324.6" y="60.2">22</text>
<text x="339" y="60.6">vmon_temp1</text>
<text x="339" y="65.6">vmon_temp2</text>
<text x="71.1" y="70.7">TP3</text>
<text x="91.4" y="70.4">11</text>
<text x="97" y="71.9">addr0</text>
<text x="109.2" y="68.2">dac7678</text>
<text x="124.1" y="69.3">VoutA</text>
<text x="135.6" y="67.8">3</text>
<text x="158.7" y="68.2">hermes_vl0</text>
<text x="271.7" y="67.8">15</text>
<text x="277.3" y="69.3">addr1</text>
<text x="277.3" y="66.8">addr0</text>
<text x="316.1" y="66.8">Vin1</text>
<text x="316.1" y="71.9">Vin2</text>
<text x="324.6" y="70.4">24</text>
<text x="339" y="70.7">vmon_temp3</text>
<text x="52.9" y="75.8">P5VA</text>
<text x="91.4" y="72.9">10</text>
<text x="97" y="74.4">addr1</text>
<text x="124.1" y="74.4">VoutB</text>
<text x="134.2" y="72.9">16</text>
<text x="135.6" y="78">4</text>
<text x="158.7" y="73.3">hermes_vl1</text>
<text x="271.7" y="78">7</text>
<text x="316.1" y="76.9">Vin3</text>
<text x="326.1" y="75.4">1</text>
<text x="339" y="75.8">vmon_temp4</text>
<text x="73.6" y="78.3">1</text>
<text x="91.4" y="83.1">8</text>
<text x="124.1" y="79.5">VoutC</text>
<text x="134.2" y="83.1">15</text>
<text x="158.7" y="78.3">hermes_vh1</text>
<text x="158.7" y="83.4">hermes_vl2</text>
<text x="277.3" y="79.5">Vref</text>
<text x="316.1" y="82">Vin4</text>
<text x="326.1" y="80.5">2</text>
<text x="340.3" y="80.9">bias_vmon</text>
<text x="58.4" y="87.1">R25</text>
<text x="97" y="84.6">VrefInOut</text>
<text x="124.1" y="84.6">VoutD</text>
<text x="124.1" y="89.6">VoutE</text>
<text x="135.6" y="88.1">5</text>
<text x="158.7" y="88.5">hermes_vh2</text>
<text x="271.7" y="88.1">8</text>
<text x="277.3" y="89.6">refcomp</text>
<text x="316.1" y="87.1">Vin5</text>
<text x="326.1" y="85.6">3</text>
<text x="340.3" y="86">bias_imon</text>
<text x="58.4" y="91">10K</text>
<text x="91.4" y="93.2">9</text>
<text x="97" y="94.7">rstsel</text>
<text x="124.1" y="94.7">VoutF</text>
<text x="134.2" y="93.2">14</text>
<text x="158.7" y="93.6">bias_hv_set</text>
<text x="271.7" y="95.8">6</text>
<text x="316.1" y="92.2">Vin6</text>
<text x="326.1" y="95.8">5</text>
<text x="326.1" y="90.7">4</text>
<text x="340.3" y="91">pelt1_imon</text>
<text x="91.4" y="100.8">22</text>
<text x="91.4" y="98.3">12</text>
<text x="97" y="99.8">clrn</text>
<text x="124.1" y="99.8">VoutG</text>
<text x="135.6" y="98.3">6</text>
<text x="158.7" y="98.7">pelt1_iset</text>
<text x="231.6" y="101.2">C59</text>
<text x="241.8" y="101.2">C58</text>
<text x="254.5" y="101.2">C60</text>
<text x="277.3" y="97.3">com</text>
<text x="316.1" y="97.3">Vin7</text>
<text x="340.3" y="96.1">pelt2_imon</text>
<text x="1.3" y="106.3">C</text>
<text x="91.4" y="105.9">21</text>
<text x="97" y="107.4">twoc</text>
<text x="97" y="102.3">ldacn</text>
<text x="124.1" y="104.9">VoutH</text>
<text x="134.2" y="103.4">13</text>
<text x="158.7" y="103.7">pelt2_iset</text>
<text x="233.6" y="103.7">10uF</text>
<text x="243.8" y="103.7">0.1uF</text>
<text x="256.5" y="103.7">10uF</text>
<text x="295.3" y="106.2" transform="rotate(-90 295.3 106.2)">gnd1</text>
<text x="297.8" y="106.2" transform="rotate(-90 297.8 106.2)">gnd2</text>
<text x="300.3" y="106.2" transform="rotate(-90 300.3 106.2)">gnd3</text>
<text x="302.9" y="106.2" transform="rotate(-90 302.9 106.2)">gnd4</text>
<text x="305.4" y="106.2" transform="rotate(-90 305.4 106.2)">gnd5</text>
<text x="308" y="106.2" transform="rotate(-90 308 106.2)">gnd6</text>
<text x="427.9" y="106.3">C</text>
<text x="76.2" y="111.4">10uF</text>
<text x="76.7" y="108.8">C85</text>
<text x="115" y="111.3" transform="rotate(-90 115 111.3)">gnd</text>
<text x="293.7" y="111.8" transform="rotate(-90 293.7 111.8)">9</text>
<text x="296.3" y="111.8" transform="rotate(-90 296.3 111.8)">10</text>
<text x="298.8" y="111.8" transform="rotate(-90 298.8 111.8)">11</text>
<text x="301.4" y="111.8" transform="rotate(-90 301.4 111.8)">18</text>
<text x="303.9" y="111.8" transform="rotate(-90 303.9 111.8)">19</text>
<text x="306.4" y="111.8" transform="rotate(-90 306.4 111.8)">20</text>
<text x="317.4" y="111.4">U15</text>
<text x="113.4" y="116.9" transform="rotate(-90 113.4 116.9)">17</text>
<text x="129.5" y="119">U14</text>
<text x="299.2" y="134.2">P5VA</text>
<text x="310.4" y="149.5">C66</text>
<text x="320.5" y="149.5">C65</text>
<text x="330.7" y="149.5">C70</text>
<text x="340.8" y="149.5">C71</text>
<text x="261.1" y="152">P5VA</text>
<text x="312.3" y="152">10uF</text>
<text x="322.5" y="152">0.1uF</text>
<text x="332.7" y="152">0.1uF</text>
<text x="342.8" y="152">0.1uF</text>
<text x="266.6" y="167.2">10K</text>
<text x="266.6" y="163.3">R31</text>
<text x="296.3" y="165.5" transform="rotate(-90 296.3 165.5)">21</text>
<text x="298.8" y="165.5" transform="rotate(-90 298.8 165.5)">12</text>
<text x="301.4" y="165.5" transform="rotate(-90 301.4 165.5)">13</text>
<text x="383.5" y="164.7">TP4</text>
<text x="391.1" y="164.7">TP5</text>
<text x="398.7" y="164.7">TP6</text>
<text x="226" y="172.3">i2c_scl_adc</text>
<text x="271.7" y="171.9">16</text>
<text x="277.3" y="173.4">scl</text>
<text x="386" y="172.3">1</text>
<text x="393.6" y="172.3">1</text>
<text x="401.2" y="172.3">1</text>
<text x="1.3" y="176.1">B</text>
<text x="64.9" y="174.8">P3_3V</text>
<text x="116.4" y="174.8">P5VA</text>
<text x="226" y="174.8">i2c_sda_adc</text>
<text x="271.7" y="174.5">17</text>
<text x="277.3" y="176">sda</text>
<text x="297.8" y="174.1" transform="rotate(-90 297.8 174.1)">Vdd1</text>
<text x="300.3" y="174.1" transform="rotate(-90 300.3 174.1)">Vdd2</text>
<text x="302.9" y="174.1" transform="rotate(-90 302.9 174.1)">Vdd3</text>
<text x="316.1" y="178.5">Vin0</text>
<text x="324.6" y="177">22</text>
<text x="358.1" y="177.4">detileak_mon</text>
<text x="427.9" y="176.1">B</text>
<text x="271.7" y="182.1">14</text>
<text x="271.7" y="184.6">15</text>
<text x="277.3" y="183.6">addr0</text>
<text x="294.6" y="182.5">ltc2309</text>
<text x="316.1" y="183.6">Vin1</text>
<text x="324.6" y="182.1">23</text>
<text x="340.9" y="181.1">R52</text>
<text x="348.5" y="182.1">10K</text>
<text x="360.6" y="182.5">pelt_volt</text>
<text x="134.2" y="187.5">P5VA</text>
<text x="146.9" y="187.5">P5VA</text>
<text x="277.3" y="186.1">addr1</text>
<text x="316.1" y="188.7">Vin2</text>
<text x="324.6" y="187.2">24</text>
<text x="39.5" y="197.7">P3_3V</text>
<text x="52.2" y="197.7">P3_3V</text>
<text x="71.1" y="195.2">0.1uF</text>
<text x="71.7" y="192.6">C64</text>
<text x="109.7" y="192.6">C63</text>
<text x="111.7" y="195.2">0.1uF</text>
<text x="271.7" y="194.8">7</text>
<text x="277.3" y="196.3">Vref</text>
<text x="316.1" y="193.8">Vin3</text>
<text x="326.1" y="197.3">2</text>
<text x="326.1" y="192.2">1</text>
<text x="139.7" y="202.8">10K</text>
<text x="139.7" y="198.8">R35</text>
<text x="152.4" y="198.8">R34</text>
<text x="152.4" y="202.8">10K</text>
<text x="316.1" y="198.8">Vin4</text>
<text x="316.1" y="203.9">Vin5</text>
<text x="326.1" y="202.4">3</text>
<text x="45.7" y="209">R33</text>
<text x="58.4" y="209">R32</text>
<text x="271.7" y="204.9">8</text>
<text x="277.3" y="206.5">refcomp</text>
<text x="316.1" y="209">Vin6</text>
<text x="326.1" y="207.5">4</text>
<text x="45.7" y="212.9">10K</text>
<text x="58.4" y="212.9">10K</text>
<text x="163.2" y="214.1">R28</text>
<text x="173.7" y="215.1">0</text>
<text x="182.8" y="215.5">i2c_sda_dac</text>
<text x="271.7" y="212.6">6</text>
<text x="277.3" y="214.1">com</text>
<text x="316.1" y="214.1">Vin7</text>
<text x="326.1" y="212.6">5</text>
<text x="340.3" y="214.1">R51</text>
<text x="182.8" y="220.6">i2c_sda_adc</text>
<text x="231.6" y="218">C68</text>
<text x="233.6" y="220.6">10uF</text>
<text x="241.8" y="218">C67</text>
<text x="243.8" y="220.6">0.1uF</text>
<text x="254.5" y="218">C69</text>
<text x="256.5" y="220.6">10uF</text>
<text x="340.3" y="218">1.15K</text>
<text x="27.9" y="223.1">i2c_sda</text>
<text x="138.4" y="223.1">i2c_sda_5v</text>
<text x="163.2" y="224.2">R27</text>
<text x="173.7" y="222.7">0</text>
<text x="295.3" y="223" transform="rotate(-90 295.3 223)">gnd1</text>
<text x="297.8" y="223" transform="rotate(-90 297.8 223)">gnd2</text>
<text x="300.3" y="223" transform="rotate(-90 300.3 223)">gnd3</text>
<text x="302.9" y="223" transform="rotate(-90 302.9 223)">gnd4</text>
<text x="305.4" y="223" transform="rotate(-90 305.4 223)">gnd5</text>
<text x="308" y="223" transform="rotate(-90 308 223)">gnd6</text>
<text x="27.9" y="228.2">i2c_scl</text>
<text x="138.4" y="228.2">i2c_scl_5v</text>
<text x="163.2" y="229.3">R30</text>
<text x="173.7" y="230.3">0</text>
<text x="182.8" y="230.7">i2c_scl_dac</text>
<text x="293.7" y="228.6" transform="rotate(-90 293.7 228.6)">9</text>
<text x="296.3" y="228.6" transform="rotate(-90 296.3 228.6)">10</text>
<text x="298.8" y="228.6" transform="rotate(-90 298.8 228.6)">11</text>
<text x="301.4" y="228.6" transform="rotate(-90 301.4 228.6)">18</text>
<text x="303.9" y="228.6" transform="rotate(-90 303.9 228.6)">19</text>
<text x="306.4" y="228.6" transform="rotate(-90 306.4 228.6)">20</text>
<text x="322.5" y="230.7">U16</text>
<text x="71.1" y="235.8">P3_3V</text>
<text x="163.2" y="239.5">R29</text>
<text x="173.7" y="238">0</text>
<text x="182.8" y="235.8">i2c_scl_adc</text>
<text x="1.3" y="245.9">A</text>
<text x="327.6" y="243.4">Title:</text>
<text x="320" y="256.1">Date:</text>
<text x="335.2" y="256.1">11-25-2015</text>
<text x="383.5" y="256.1">Ver:</text>
<text x="427.9" y="253.6">A</text>
<text x="320" y="261.2">Sheet Size: B</text>
<text x="383.5" y="261.2">Rev:</text>
<text x="408.8" y="271.3">J. Mead</text>
<text x="53.3" y="277.7">4</text>
<text x="161.3" y="277.7">3</text>
<text x="269.2" y="277.7">2</text>
<text x="377.1" y="277.7">1</text>
</g>
<g font-size="2.1">
<text x="74.9" y="215.5">3</text>
<text x="86.3" y="210.5">TCA9406</text>
<text x="111.7" y="215.5">7</text>
<text x="78.7" y="216.5">VCCA</text>
<text x="105.6" y="216.5">VCCB</text>
<text x="76.2" y="223.2">4</text>
<text x="80" y="224.1">SDA_A</text>
<text x="104.4" y="224.1">SDA_B</text>
<text x="113" y="223.2">1</text>
<text x="76.2" y="228.2">5</text>
<text x="80" y="229.2">SCL_A</text>
<text x="104.4" y="229.2">SCL_B</text>
<text x="113" y="228.2">8</text>
<text x="76.2" y="235.9">6</text>
<text x="80" y="236.8">OE</text>
<text x="106.9" y="236.8">GND</text>
<text x="113" y="235.9">2</text>
<text x="99" y="243.5">U19</text>
</g>
</svg>
